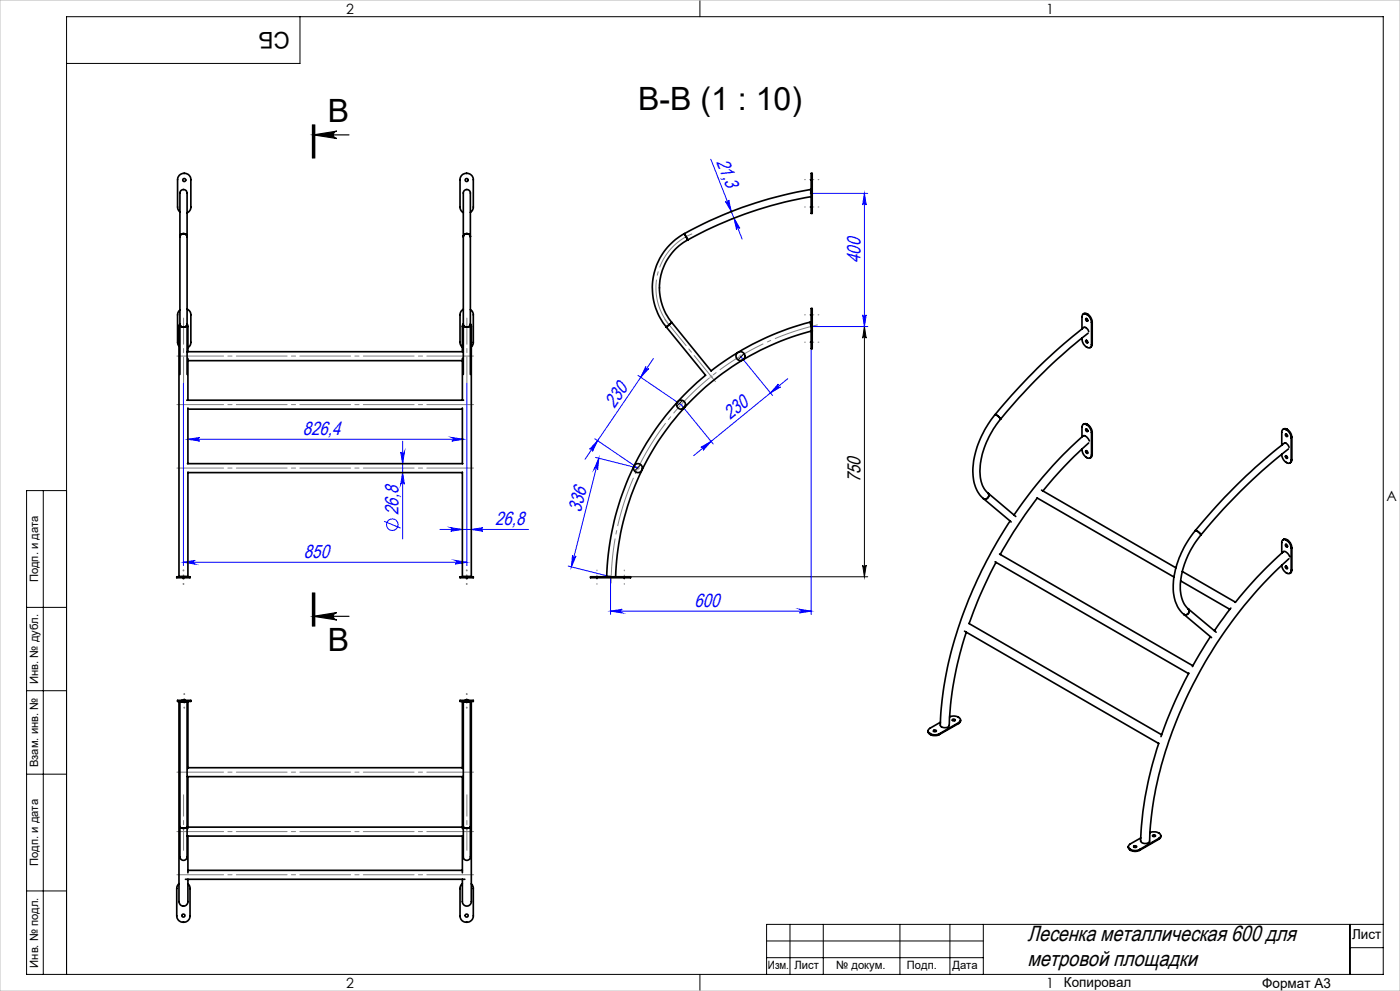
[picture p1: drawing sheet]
<svg xmlns="http://www.w3.org/2000/svg" width="420mm" height="297mm" viewBox="0 0 420 297" stroke-linecap="round" stroke-linejoin="round" font-family="sans-serif">
<g fill="none" stroke="#00f" stroke-width=".3">
<path d="M213.3 47.7l6.1 15.7M243.3 58h17M259.3 58l.6 3.5a.53 .53 0 0 0-.6-.6 .53 .53 0 0 0-.5 .6zM259.3 58v39.9M217.6 60.4a.54 .54 0 0 0 .7 .2 .54 .54 0 0 0 .3-.7l.8 3.5zM219.4 63.4l-.9 .4M219.4 63.4l.8 2M220.2 65.4l-.9 .4M220.2 65.4l2.4 6.2M220.2 65.4l1.8 3a.53 .53 0 0 0-.7-.2 .53 .53 0 0 0-.3 .6zM243.3 97.9h17M258.8 94.4a.53 .53 0 0 0 .5 .5 .53 .53 0 0 0 .6-.5l-.6 3.5z"/>
<path d="M55 114.9v54.6M140.1 114.9v54.6M191.4 112.5l12.9 8.8 9.7 11.8M193.7 109.9a.53 .53 0 0 0 .2 .7 .53 .53 0 0 0 .7-.1l-2.4 2.6zM196 107.5l-20.5 30.2M222.1 106.7l9.7 11.8M233.5 115.1a.54 .54 0 0 0-.1 .7 .54 .54 0 0 0 .8 .2l-3.1 1.8zM236.3 113.5l-28.2 23.1M243.3 104.5v79.6M56.4 131.7h82.6M56.4 131.7l3.5-.6a.53 .53 0 0 0-.5 .6 .53 .53 0 0 0 .5 .5zM120.2 135.5a.55 .55 0 0 0 .6 .5 .55 .55 0 0 0 .5-.5l-.5 3.5z"/>
<path d="M120.8 132.2v29.3M135.5 131.1l3.5 .6-3.5 .5a.53 .53 0 0 0 .5-.5 .53 .53 0 0 0-.5-.6zM178.5 131.5l12.9 8.8-12.8-3.2M179.3 132.1l-1.5 3.2a.53 .53 0 0 0-.2-.8 .53 .53 0 0 0-.7 .2zM179.6 137.3l-8.2 32.6M179.6 137.3l-.3 3.6a.53 .53 0 0 0-.4-.7 .53 .53 0 0 0-.6 .4zM210.3 134.1l3-1.8-2.3 2.6a.55 .55 0 0 0 0-.7 .55 .55 0 0 0-.7-.1zM115.2 156.2l5 2.1M120.8 141.6l.5 3.5a.55 .55 0 0 0-.5-.5 .55 .55 0 0 0-.6 .5zM132 158.7h26.5M135.2 158.1l3.5 .6-3.5 .5a.53 .53 0 0 0 .5-.5 .53 .53 0 0 0-.5-.6zM141.4 158.7l3.5-.6a.53 .53 0 0 0-.5 .6 .53 .53 0 0 0 .5 .5z"/>
<path d="M55 168.5l3.6-.5a.55 .55 0 0 0-.6 .5 .55 .55 0 0 0 .6 .5zM55 168.5h85.1M136.6 168l3.5 .5-3.5 .5a.55 .55 0 0 0 .5-.5 .55 .55 0 0 0-.5-.5zM170.5 169.6l12.7 3.3v11.2M171.8 166.4a.53 .53 0 0 0 .4 .6 .53 .53 0 0 0 .6-.4l-1.4 3.3zM183.2 183.2l3.5-.6a.55 .55 0 0 0-.5 .5 .55 .55 0 0 0 .5 .6zM183.2 183.2h60.1M239.9 182.6l3.4 .6-3.4 .5a.55 .55 0 0 0 .5-.6 .55 .55 0 0 0-.5-.5z"/>
<circle cx="117.7" cy="157.2" r="1.73"/>
</g>
<path d="M93.7 37.4v10M94.1 37.4v10M94.4 37.4v10M94.1 40.4h10.6M94.1 40.4l7-1.1a1.11 1.11 0 0 0-1.1 1.1 1.11 1.11 0 0 0 1.1 1.1zM93.7 177.7v10M94.1 177.7v10M94.4 177.7v10zM94.1 184.7h10.6M94.1 184.7l7-1.1a1.11 1.11 0 0 0-1.1 1.1 1.11 1.11 0 0 0 1.1 1.1z" fill="none" stroke="#000" stroke-width=".35"/>
<path d="M245.3 97.4a80 80 0 0 0-62 77.4" fill="none" stroke="#808080" stroke-width=".3" stroke-dasharray="15.2 1.3 1.3 1.3" stroke-dashoffset="1.7" stroke-linecap="butt"/>
<path d="M207.6 70.1a17.5 17.5 0 0 0-6.9 27.2" fill="none" stroke="#808080" stroke-width=".3" stroke-dasharray="15.2 1.3 1.3 1.3" stroke-dashoffset=".8" stroke-linecap="butt"/>
<g fill="none" stroke="#000" stroke-width=".3">
<path d="M90 5v14h-70M210 0v5M243.3 97.9h17M259.3 97.9l.6 3.4a.53 .53 0 0 0-.6-.5 .53 .53 0 0 0-.5 .5zM259.3 97.9v75M13 147v145M20 147h-12v145h407v-287h-395v287M189.2 172.9h71.1M258.8 169.4a.53 .53 0 0 0 .5 .5 .53 .53 0 0 0 .6-.5l-.6 3.5zM8 182h12M8 207h12M8 232h12"/>
<path d="M8 267h12M237 277v15M247 277v15M270 277v15M285 277v15M295 277v15M405 277v15M415 277h-185v15M210 292v5M230 282h65M230 287h65M405 284h10"/>
</g>
<g fill="none" stroke="#c0c0c0" stroke-width=".3">
<path d="M0 0h420v297h-420zM242.9 58h.9M243 57.6l.7 .7M243.3 57.5v1M243.7 57.6l-.7 .7M242.9 97.9h.9M243 97.5l.7 .7M243.3 97.4v1M243.7 97.5l-.7 .7M212.9 112.9h1M213 112.5l.7 .7M213.4 112.4v.9"/>
<path d="M213.7 112.5l-.7 .7M221.6 106.7h1M221.8 106.4l.7 .7M222.1 106.2v1M222.5 106.4l-.7 .7M191 139.9l.7 .7M191.4 139.8v1M191.7 139.9l-.7 .7M203.8 121.3h1M204 120.9l.7 .7M204.3 120.8v1M204.7 120.9l-.7 .7"/>
<path d="M190.9 140.3h1M182.7 172.9h1M182.8 172.5l.7 .7M183.2 172.4v1M183.5 172.5l-.7 .7"/>
</g>
<g fill="none" stroke="#808080" stroke-width=".3" stroke-dasharray="15.2 1.3 1.3 1.3" stroke-dashoffset="15">
<path d="M241.4 53.8h4.3M241.4 62h4.3M241.4 94.4h4.3M241.4 102.6h4.3M54.9 170.8v4.3M55 170.8v4.3M55.1 170.8v4.3M139.9 170.8v4.3M140 170.8v4.3M140.1 170.8v4.3M179.1 170.8v4.3M187.3 170.8v4.3"/>
<path d="M55.2 212.2v-4.3M55.3 212.2v-4.3M55.4 212.2v-4.3M139.9 212.2v-4.3M140 212.2v-4.3M140.1 212.2v-4.3"/>
</g>
<path d="M199.5 95.8l15.1 18.6" fill="none" stroke="#808080" stroke-width=".3" stroke-dasharray="15.2 1.3 1.3 1.3" stroke-dashoffset="5.1"/>
<path d="M55.1 95.3v19.5M140.1 95.3v19.5" fill="none" stroke="#808080" stroke-width=".3" stroke-dasharray="15.2 1.3 1.3 1.3" stroke-dashoffset="7.4"/>
<path d="M142.1 106.7h-89M142.1 121.3h-89M142.1 140.3h-89M142.1 231.4h-89M142.1 249.2h-89M142.1 262.2h-89" fill="none" stroke="#808080" stroke-width=".3" stroke-dasharray="15.2 1.3 1.3 1.3" stroke-dashoffset="1.2"/>
<path d="M55.1 254.8v-16.6M140.1 254.8v-16.6" fill="none" stroke="#808080" stroke-width=".3" stroke-dasharray="15.2 1.3 1.3 1.3" stroke-dashoffset="8.8"/>
<g fill="#000">
<path d="M94.1 40.4l7-1.1a1.11 1.11 0 0 0-1.1 1.1 1.11 1.11 0 0 0 1.1 1.1zM94.1 184.7l7-1.1a1.11 1.11 0 0 0-1.1 1.1 1.11 1.11 0 0 0 1.1 1.1z"/>
<path d="M259.3 97.9l.6 3.4a.53 .53 0 0 0-.6-.5 .53 .53 0 0 0-.5 .5zM258.8 169.4a.53 .53 0 0 0 .5 .5 .53 .53 0 0 0 .6-.5l-.6 3.5z"/>
</g>
<g fill="#00f">
<path d="M183.2 183.2l3.5-.6a.55 .55 0 0 0-.5 .5 .55 .55 0 0 0 .5 .6zM239.9 182.6l3.4 .6-3.4 .5a.55 .55 0 0 0 .5-.6 .55 .55 0 0 0-.5-.5z"/>
<path d="M210.3 134.1l3-1.8-2.3 2.6a.55 .55 0 0 0 0-.7 .55 .55 0 0 0-.7-.1zM233.5 115.1a.54 .54 0 0 0-.1 .7 .54 .54 0 0 0 .8 .2l-3.1 1.8z"/>
<path d="M179.3 132.1l-1.5 3.2a.53 .53 0 0 0-.2-.8 .53 .53 0 0 0-.7 .2zM193.7 109.9a.53 .53 0 0 0 .2 .7 .53 .53 0 0 0 .7-.1l-2.4 2.6z"/>
<path d="M179.6 137.3l-.3 3.6a.53 .53 0 0 0-.4-.7 .53 .53 0 0 0-.6 .4zM171.8 166.4a.53 .53 0 0 0 .4 .6 .53 .53 0 0 0 .6-.4l-1.4 3.3z"/>
<path d="M259.3 58l.6 3.5a.53 .53 0 0 0-.6-.6 .53 .53 0 0 0-.5 .6zM258.8 94.4a.53 .53 0 0 0 .5 .5 .53 .53 0 0 0 .6-.5l-.6 3.5z"/>
<path d="M220.2 65.4l1.8 3a.53 .53 0 0 0-.7-.2 .53 .53 0 0 0-.3 .6zM217.6 60.4a.54 .54 0 0 0 .7 .2 .54 .54 0 0 0 .3-.7l.8 3.5z"/>
<path d="M55 168.5l3.6-.5a.55 .55 0 0 0-.6 .5 .55 .55 0 0 0 .6 .5zM136.6 168l3.5 .5-3.5 .5a.55 .55 0 0 0 .5-.5 .55 .55 0 0 0-.5-.5zM56.4 131.7l3.5-.6a.53 .53 0 0 0-.5 .6 .53 .53 0 0 0 .5 .5zM135.5 131.1l3.5 .6-3.5 .5a.53 .53 0 0 0 .5-.5 .53 .53 0 0 0-.5-.6zM135.2 158.1l3.5 .6-3.5 .5a.53 .53 0 0 0 .5-.5 .53 .53 0 0 0-.5-.6zM141.4 158.7l3.5-.6a.53 .53 0 0 0-.5 .6 .53 .53 0 0 0 .5 .5z"/>
<path d="M120.8 141.6l.5 3.5a.55 .55 0 0 0-.5-.5 .55 .55 0 0 0-.6 .5zM120.2 135.5a.55 .55 0 0 0 .6 .5 .55 .55 0 0 0 .5-.5l-.5 3.5z"/>
</g>
<g fill="none" stroke="#000" stroke-width=".5">
<path d="M243.3 58.9a117.2 117.2 0 0 0-37 13M243.3 57.9l-.1-1.1a120.9 120.9 0 0 0-37.9 13.2M243.3 53.9v-1.9h.4v1.9M243.3 53.9v8.2M243.3 53.9h.4M243.7 53.9v8.2M54 70.9v-11.8a1.74 1.74 0 0 1 .7-2.2 1.25 1.25 0 0 1 1.3 .4 1.25 1.25 0 0 1 .1 1.3v12.3M54 70.9v26.4M54 70.9a1.09 1.09 0 0 1 1.1-.9 1.09 1.09 0 0 1 1 .9M54 63.5l-.6-.7-.1-.7v-8.2a2 2 0 0 1 2-1.9 2 2 0 0 1 2 1.9v8.2a1.9 1.9 0 0 1-1.2 1.7M56.1 70.9v26.4M139 70.9v-11.8a1.78 1.78 0 0 1 .7-2.2 1.25 1.25 0 0 1 1.3 .4 1.25 1.25 0 0 1 .1 1.3v12.3"/>
<path d="M139 70.9v26.4M139 70.9a1.07 1.07 0 0 1 1.1-.9 1.07 1.07 0 0 1 1 .9M141.1 70.9v26.4M141.1 63.7a1.87 1.87 0 0 0 .9-1.6v-8.2a2 2 0 0 0-2-1.9 2 2 0 0 0-2 1.9v8.2a1.79 1.79 0 0 0 1 1.6M205.3 70a18.5 18.5 0 0 0-5.4 28M205.3 70l1 1.9M206.3 71.9a16.4 16.4 0 0 0-4.8 24.8M243.3 62.1v1a.54 .54 0 0 0 .4 .9v-1.9M243.3 62.1h.4M54 97l-.1 .2a4 4 0 0 0-.2 2.6v73.1l1.3-.1M54 97.3a1.2 1.2 0 0 0 1.1 .7 1.2 1.2 0 0 0 1-.7M54 92.9l-.6 .7-.1 .8v8.2l.4 1.2"/>
<path d="M54 97.3v14.9M56.1 97l.3 .8v7.6M56.1 92.6a1.88 1.88 0 0 1 1.2 1.8v8.2a1.75 1.75 0 0 1-.9 1.6M56.1 97.3v14.9M139 97l-.3 .8v7.6M139 97.3a1.17 1.17 0 0 0 1.1 .7 1.17 1.17 0 0 0 1-.7M139 92.7a1.79 1.79 0 0 0-1 1.7v8.4l.7 1.3M139 97.3v14.9M141.1 97l.3 .8v75.1h-2.7v-31.4M141.1 92.8l.6 .5 .3 .8v8.7l-.6 1.2M141.1 97.3v14.9M199.9 98l11.8 14.5a81.5 81.5 0 0 0-29.7 60.3l1.3 .1"/>
<path d="M201.5 96.7l11.8 14.5a82 82 0 0 1 29.7-14.6l.3 1.3M201.5 96.7l-1.6 1.3M243.3 99.2a78.8 78.8 0 0 0-58.6 73.7M243.3 94.4v-1.1a.54 .54 0 0 1 .4-.8v1.9M243.3 94.4v8.2M243.3 94.4h.4M243.7 99v.2M243.7 99.2h.1M243.7 94.4v8.2M325 94.1l.6-.2 .5 .2M325.8 95.5h.3l.2 .6a.25 .25 0 0 1-.2 .2 .25 .25 0 0 1-.3-.3zM325.9 94.2a.81 .81 0 0 0-.9-.1 .81 .81 0 0 0-.4 .9v3.6"/>
<path d="M325.9 95.5l.4 .6M325.9 94.2l.2 .1M326.1 94.3l.9 .8 .4 1.5M326.1 94.1l-.2 .1M326.1 94.1l.2 .1M326.3 94.2l.9 .8 .5 1.5M326.3 94.2l-.2 .1M326.4 99.9a168.3 168.3 0 0 0-26.3 25.8M326.6 99.4l-.3-.7-.8-.6a155.7 155.7 0 0 0-27 26.2M327.4 96.6v6.7M327.7 96.5l-.3 .1M327.7 96.5v6.7"/>
<path d="M56 119.9h83.1M56.1 105.4h82.9M56.4 107.4v12.5M56.4 108.1h82.3M138.7 107.4v12.5M243.3 102.6v1a.54 .54 0 0 0 .4 .9v-1.9M243.3 102.6h.4M324.6 101.3a2.57 2.57 0 0 0 2.4 2.9l.4-.9M325.8 102.1h.3l.2 .5a.25 .25 0 0 1-.2 .2 .25 .25 0 0 1-.3-.3zM325.9 102l.4 .7M327.7 103.2l-.2 .5-.5 .5M327.7 103.2l-.3 .1"/>
<path d="M56.2 139h82.7M56.4 122.3v16.7M56.4 122.6h82.3M138.7 122.3v16.7M298.5 124.3a26.4 26.4 0 0 0-6.4 19.5 9.2 9.2 0 0 0 2.9 5.6M298.5 124.3a2.6 2.6 0 0 1 1.6 1.4M300.1 125.7a24.4 24.4 0 0 0-6 17.7l.2 .5a6.9 6.9 0 0 0 2.1 3.9M324.6 134.5a2.55 2.55 0 0 0 2.4 2.8l.4-.9M325.8 135.1h.3l.2 .6a.25 .25 0 0 1-.2 .2 .25 .25 0 0 1-.3-.3zM325.8 128.6l.3 .1 .2 .4a.4 .4 0 0 1-.6 .1 .4 .4 0 0 1 .1-.6zM325.9 127.3a.81 .81 0 0 0-.9-.1 .81 .81 0 0 0-.4 .9v2.8M325.9 128.5l.4 .7"/>
<path d="M325.9 135.1l.4 .7M325.9 127.3h.2M326.1 127.3l.9 .9 .4 1.5M326.1 127.1l-.5-.1-.6 .2M326.1 127.1l-.2 .2M326.1 127.1l.2 .1M326.3 127.2l.9 .9 .5 1.5M326.3 127.2l-.2 .1M326.6 132.7l-7.4 7.2-6.3 7.2M326.8 132.1a2.04 2.04 0 0 0-1.8-1.5 126.7 126.7 0 0 0-20.8 23.7M327.4 129.7v6.7M327.7 136.2l-.2 .6-.5 .5"/>
<path d="M327.7 129.6v6.6M327.7 129.6l-.3 .1M327.7 136.2l-.3 .2M384.5 136.2a2.48 2.48 0 0 0 2.4 2.6l.5-.9M385.7 136.6h.3a.39 .39 0 0 1 .3 .5 .39 .39 0 0 1-.5 .3 .39 .39 0 0 1-.2-.6zM385.7 130.1l.3 .1a.32 .32 0 0 1 .3 .4 .32 .32 0 0 1-.3 .2l-.3-.3zM385.8 130l.4 .7M385.8 136.6l.4 .7M385.9 128.8a.83 .83 0 0 0-1-.1 .83 .83 0 0 0-.4 .8v3.9M385.9 128.8l.1 .1M386 128.9l.9 .8 .5 1.5M386.1 128.7l-.8-.2-.4 .2"/>
<path d="M386.1 128.7l-.2 .1M386.1 128.7h.1M386.2 128.7l.9 .9 .5 1.5M386.2 128.7l-.2 .2M386.5 134.5a168.3 168.3 0 0 0-26.2 25.8M386.7 134.1l-.4-.9-.7-.5a154.5 154.5 0 0 0-27 26.3M387.4 131.2v6.7M387.6 137.8l-.2 .7-.4 .2M387.6 131.1v6.7M387.6 131.1l-.2 .1M387.6 137.8l-.2 .1M56.4 141.5v31.4l-1.4-.1"/>
<path d="M56.4 141.6h82.3M295 149.4l8.4 7M296.4 147.8a1.11 1.11 0 0 1 0 1.4 1.11 1.11 0 0 1-1.4 .2M296.4 147.8l8.3 7M303 156.1a124.7 124.7 0 0 0-20.8 58l-.1 2.7a1.36 1.36 0 0 0 .8 1.3 1.36 1.36 0 0 0 1.4-.2l.4-.3a102 102 0 0 1 5.2-28.1M311.1 149.2l41.1 23.7M311.2 149.3l-7.1 10.1-4 6.8M312.5 146.9l40.3 23.3M358.6 159a27.1 27.1 0 0 0-6.5 18.9 9.3 9.3 0 0 0 3 6.2M358.6 159a2.41 2.41 0 0 1 1.7 1.3M54.9 172.9h-1a.55 .55 0 0 0-.9 .2h1.9M54.9 172.9h.2"/>
<path d="M54.9 173.1h.2M54.9 172.9v.2M55 172.8l1.1 .1M55 172.8l-1 .1M55.1 172.9h1.9v.2h-1.9M55.1 172.9v.2M139 172.9h2.1M139.9 172.9h-1.9v.2h1.9M139.9 172.9v.2M139.9 172.9h.2M139.9 173.1h.2M140.1 172.9h1.9v.2h-1.9"/>
<path d="M140.1 172.9v.2M179.1 172.9h-1.1a.55 .55 0 0 0-.8 .2h1.9M179.1 172.9h8.2M179.1 173.1h8.2M179.1 172.9v.2M187.3 172.9h1.9v.2h-1.9M187.3 172.9v.2M298.5 168.4l58.1 33.5M298.8 168.5l-5 10.4-3.1 8 57.8 33.3M299.9 166l58 33.5M354.2 174.1l14.8 8.5M354.7 171.3l15.9 9.2"/>
<path d="M360.3 160.3a24.4 24.4 0 0 0-6 17.8l.3 1.4a6.1 6.1 0 0 0 1.9 3M384.5 169.4a2.29 2.29 0 0 0 2.5 2.4l.4-.8M385.7 169.7l.3 .1a.32 .32 0 0 1 .3 .4 .32 .32 0 0 1-.3 .3l-.3-.4zM385.7 163.1l.3 .2a.34 .34 0 0 1 .3 .3 .34 .34 0 0 1-.3 .3l-.4-.4zM385.8 163.1l.4 .7M385.8 169.6l.4 .8M385.9 161.9a.83 .83 0 0 0-1-.1 .83 .83 0 0 0-.4 .8v3.2M385.9 161.9l.1 .1M386 162l.9 .8 .5 1.4M386.1 161.7l-.8-.1-.4 .2M386.1 161.7l-.2 .2M386.1 161.7l.1 .1"/>
<path d="M386.2 161.8l.9 .9 .5 1.4M386.2 161.8l-.2 .2M386.7 167.5a130.1 130.1 0 0 0-40.7 73.1l-.9 6.8-.2 4.7a1.58 1.58 0 0 1-2.7-.1 103.9 103.9 0 0 1 5.4-29.3M386.9 166.9l-.7-1.1-.9-.6a106.8 106.8 0 0 0-14.7 15.3M387.4 164.2v6.8M387.6 170.8l-.2 .8-.4 .2M387.6 164.1l-.2 .1M387.6 170.8l-.2 .2M387.6 164.1v6.7M289.3 189.2l58.3 33.6M355.1 184.1l8.4 7M356.5 182.5a1.07 1.07 0 0 1 0 1.4 1.07 1.07 0 0 1-1.4 .2"/>
<path d="M356.5 182.5l8.3 7M363.1 190.8l-5.4 9M369.3 182.2l-5 6.9M54 210.4l-.3-.2v57.3a5.3 5.3 0 0 0 .5 3.8 1.54 1.54 0 0 0 1.8-.2 1.54 1.54 0 0 0 .4-1.8v-5.8M54.2 210.2l.8 .2M54.5 209.9h1.1M55 210.4l-1-.2v37.6M55 210.4l1.1-.2v37.6M55.2 209.9h-1a.54 .54 0 0 0-.9 .3h1.9M55.2 209.9v.3M55.2 209.9h.2M55.2 210.2h.2"/>
<path d="M55.4 209.9h1.9v.3h-1.9M55.4 209.9v.3M55.9 210.2l-.9 .2M56.1 210.4l.3-.2v20.1M139 210.4l-.3-.2v20.1M139.2 210.2l.9 .2M139.5 209.9h1.2M139.9 209.9h-1a.44 .44 0 0 0-.5-.1 .44 .44 0 0 0-.3 .4h1.8M139.9 209.9v.3M139.9 209.9h.2M139.9 210.2h.2M140.1 210.4l-1.1-.2v37.6"/>
<path d="M140.1 210.4l1-.2v37.6M140.1 209.9h1.9v.3h-1.9M140.1 209.9v.3M140.9 210.2l-.8 .2M141.1 210.4l.3-.2v57.3a6.4 6.4 0 0 1-.4 3.6 1.44 1.44 0 0 1-1.8 .1 1.44 1.44 0 0 1-.5-1.7v-6M278.4 219v.5l.6 .6M279 219.8l.1 .1M279 219.8v.3M279.1 219.9l1.2 .3 1.5-.3M279.1 219.9v.2M280.1 218.9l.4-.1a.31 .31 0 0 1 .4 .3 .31 .31 0 0 1-.5 .2l-.4-.2zM280.1 219.2h.7"/>
<path d="M281.8 219.9v.2M282.1 216.5l-3.1 1.8a.81 .81 0 0 0-.6 .7 .81 .81 0 0 0 .6 .8M284.9 214.9a2.28 2.28 0 0 1 3.2 1l-.5 .7M285.7 215.9h.8M285.8 215.6l.3-.1a.3 .3 0 0 1 .5 .3 .3 .3 0 0 1-.5 .2 .28 .28 0 0 1-.4 0 .28 .28 0 0 1 .1-.4zM287.6 216.6l-5.8 3.3M287.6 216.6v.2M287.6 216.8l-5.8 3.3M288.1 215.8l-.1 .6-.4 .4M356.7 201.7l-4.7 9.7-3.7 9.4M56.2 232.8h82.7M56.4 232.8v15.5"/>
<path d="M56.4 230.1h82.3M138.7 232.8v15.5M279 220.1h.1M279.1 220.1l1 .3h1l.7-.3M54 247.8v6.3a5 5 0 0 0 .4 3.5 1.19 1.19 0 0 0 1.4-.1 1.19 1.19 0 0 0 .3-1.4v-8.3M54 247.8a1.42 1.42 0 0 0 2.1 0M56.1 250.6h82.9M56.4 250.6v11M56.4 247.9h82.3M138.7 250.6v11M139 247.8v6.3a5 5 0 0 0 .4 3.5 1.18 1.18 0 0 0 1.4-.1 1.18 1.18 0 0 0 .3-1.4v-8.3M139 247.8a1.38 1.38 0 0 0 2.1 0"/>
<path d="M338.5 253.7l.1 .6 .5 .4M339.1 254.5l.1 .1M339.1 254.5v.2M339.1 254.7l.1 .1M339.2 254.6l1.2 .3 1.5-.3M339.2 254.8l1.2 .4 1.5-.4M339.2 254.6v.2M340.1 253.9h.8M340.2 253.5h.4a.33 .33 0 0 1 .4 .2 .33 .33 0 0 1-.2 .4 .33 .33 0 0 1-.4-.1l-.3-.3zM341.9 254.6v.2M342.2 251.1l-3.1 1.8a.81 .81 0 0 0-.6 .8 .81 .81 0 0 0 .6 .8M345 249.6a2.25 2.25 0 0 1 3.2 .9l-.5 .7"/>
<path d="M345.8 250.3h.1a.39 .39 0 0 1 .6-.2 .39 .39 0 0 1 0 .6 .39 .39 0 0 1-.6 0zM345.8 250.6h.8M347.7 251.2l-5.8 3.4M347.7 251.2v.3M347.7 251.5l-5.8 3.3M348.2 250.5l-.1 .6-.4 .4M53.7 264.8l-.5 .7-.2 .8v8.2a2 2 0 0 0 2 1.9 2 2 0 0 0 2-1.9v-8.5l-.6-1.1M55.6 263.5h83.9M56.4 260.8h82.3M138.7 264.8l-.4 .5-.3 .7v8.5a2 2 0 0 0 2 1.9 2 2 0 0 0 2-1.9v-8.5l-.6-1.1"/>
<circle cx="55.3" cy="54" r=".46"/>
<circle cx="140" cy="54" r=".45"/>
<circle cx="222.1" cy="106.7" r="1.34"/>
<circle cx="204.3" cy="121.3" r="1.35"/>
<circle cx="191.4" cy="140.3" r="1.34"/>
<circle cx="55" cy="274.4" r=".45"/>
<circle cx="140" cy="274.4" r=".45"/>
</g>
<path d="M221.4 105.6l-.4 .4M223.2 106l-1.8 1.8M192.2 139.3l-1.8 1.8M204.8 120l-1.7 1.7M205.7 121.4l-1.3 1.2" fill="none" stroke="#000" stroke-width=".3"/>
<g font-size="9.6">
<text x="191.5" y="33">B-B (1 : 10)</text>
<text x="98.3" y="36.6">B</text>
<text x="98.3" y="195.1">B</text>
</g>
<text font-size="6.9" x="86.9" y="9.4" transform="rotate(-180 86.9 9.4)">СБ</text>
<g font-size="6.6">
<text x="308.3" y="282.2">Лесенка металлическая 600 для</text>
<text x="308.3" y="289.5">метровой площадки</text>
</g>
<g font-size="5.7" fill="#00f">
<text x="214.9" y="48.4" transform="rotate(69 214.9 48.4)">21,3</text>
<text x="258.1" y="78.9" transform="rotate(-90 258.1 78.9)">400</text>
<text x="184.3" y="122.5" transform="rotate(-56 184.3 122.5)">230</text>
<text x="90.9" y="130.4">826,4</text>
<text x="219.1" y="126" transform="rotate(-39 219.1 126)">230</text>
<text x="119.5" y="154.4" transform="rotate(-90 119.5 154.4)">26,8</text>
<text x="174.2" y="153.9" transform="rotate(-76 174.2 153.9)">336</text>
<text x="148.5" y="157.4">26,8</text>
<text x="91.2" y="167.3">850</text>
<text x="208.4" y="181.9">600</text>
</g>
<text font-size="5.7" x="258.1" y="144.5" transform="rotate(-90 258.1 144.5)">750</text>
<g font-size="4.2">
<text x="103.8" y="4.2">2</text>
<text x="313.8" y="4.2">1</text>
<text x="415.9" y="150.2">A</text>
<text x="103.8" y="296.2">2</text>
<text x="313.8" y="296.2">1</text>
</g>
<g font-size="4.1">
<text x="405.6" y="281.5">Лист</text>
<text x="319.2" y="295.9">Копировал</text>
<text x="378.7" y="296">Формат А3</text>
</g>
<g font-size="3.4">
<text x="11.4" y="174.5" transform="rotate(-90 11.4 174.5)">Подп. и дата</text>
<text x="11.4" y="205" transform="rotate(-90 11.4 205)">Инв. № дубл.</text>
<text x="11.4" y="229.9" transform="rotate(-90 11.4 229.9)">Взам. инв. №</text>
<text x="11.4" y="259.5" transform="rotate(-90 11.4 259.5)">Подп. и дата</text>
<text x="11.4" y="290" transform="rotate(-90 11.4 290)">Инв. № подл.</text>
<text x="230.4" y="290.4">Изм.</text>
<text x="238.3" y="290.4">Лист</text>
<text x="250.9" y="290.4">№ докум.</text>
<text x="272.1" y="290.4">Подп.</text>
<text x="285.7" y="290.5">Дата</text>
</g>
</svg>
